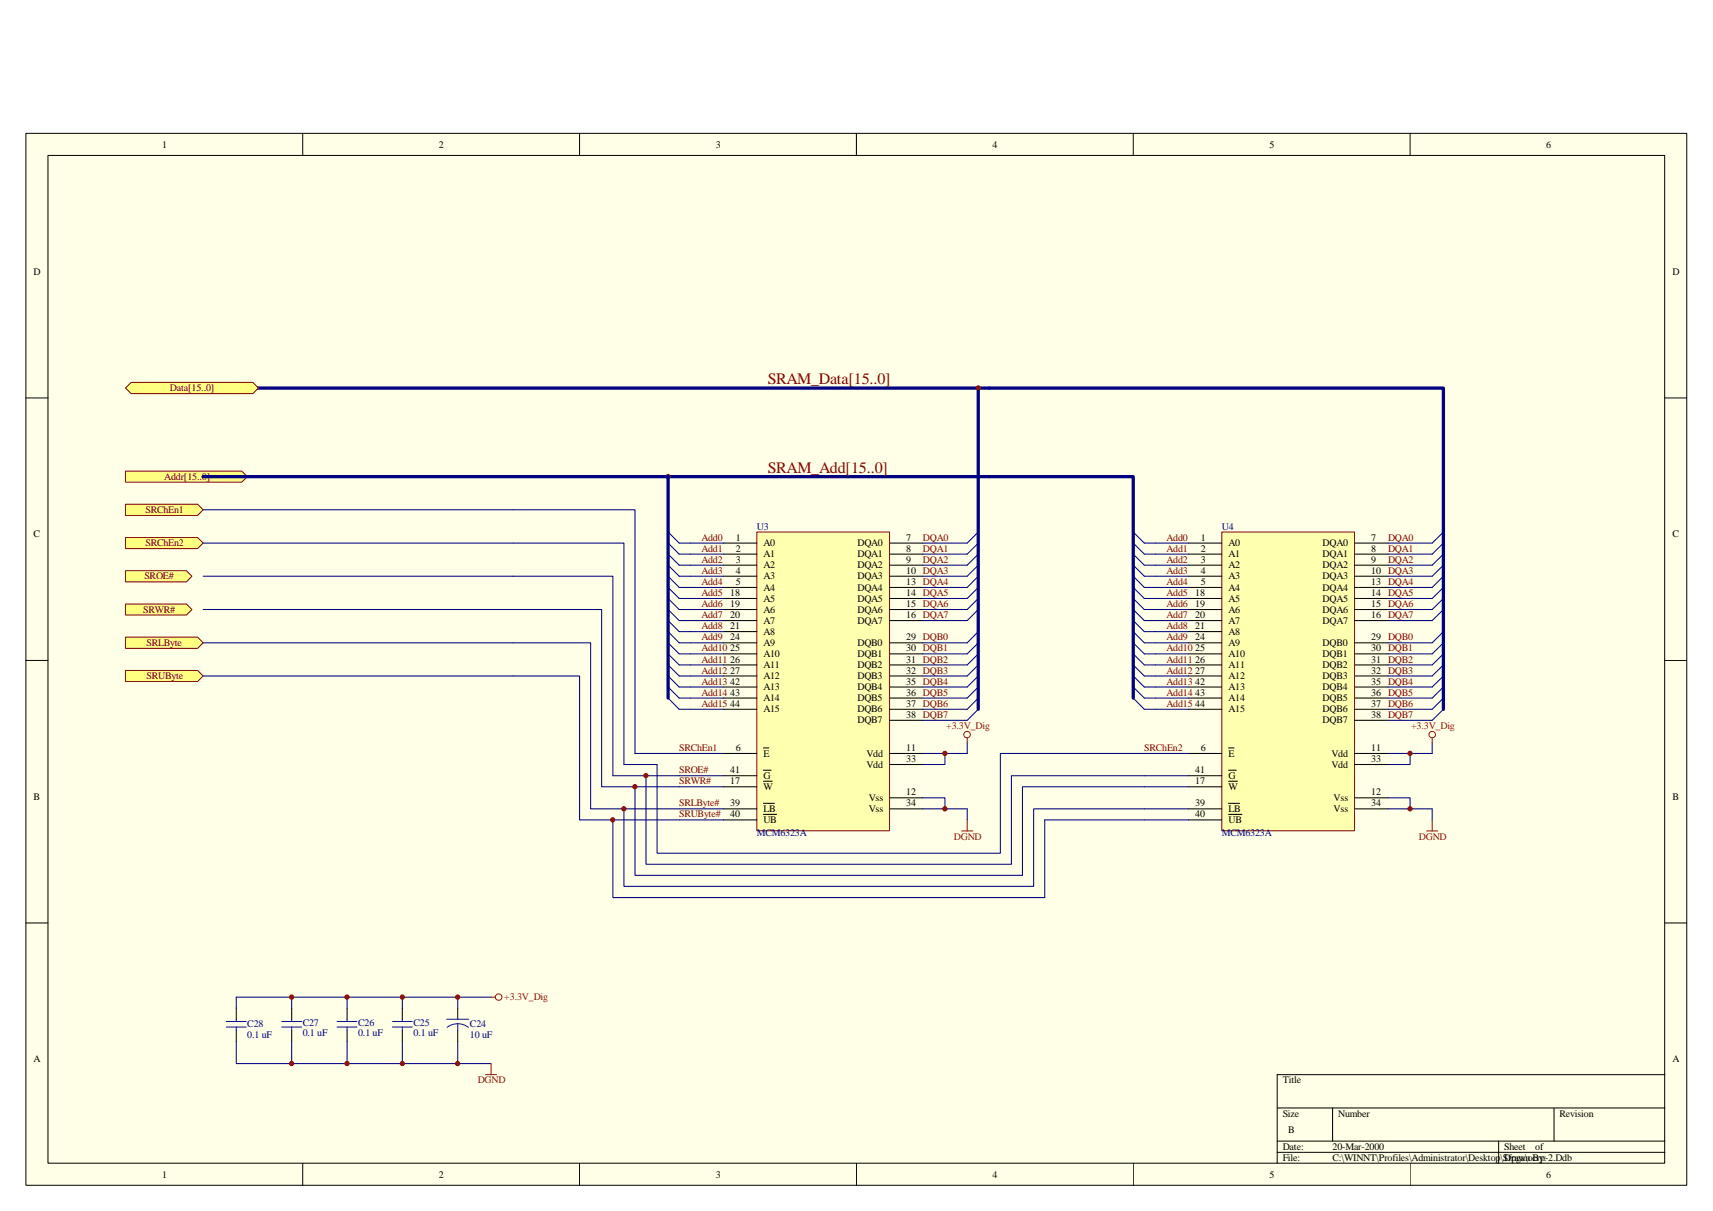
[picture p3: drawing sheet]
<svg xmlns="http://www.w3.org/2000/svg" width="420mm" height="297mm" viewBox="0 0 420 297" stroke-linecap="round" stroke-linejoin="round" font-family="sans-serif">
<path d="M6.3 32.7h407.4v258h-407.4z" fill="#ffffe8"/>
<g fill="none" stroke="#000" stroke-width=".25">
<path d="M6.3 32.7h407.4v258h-407.4zM11.8 38.1h396.5v247.2h-396.5zM74.3 32.7v5.4M142.2 32.7v5.4M210.1 32.7v5.4M278 32.7v5.4M345.9 32.7v5.4M6.3 97.6h5.5M408.3 97.6h5.5M6.3 162h5.5M408.3 162h5.5M6.3 226.4h5.5"/>
<path d="M408.3 226.4h5.5M313.3 271.8h95M313.3 279.9h95M326.9 271.8v8.1M367.6 279.9v5.5M381.2 271.8v8.1M408.3 263.6h-95v21.8M74.3 285.4v5.4M142.2 285.4v5.4M210.1 285.4v5.4M278 285.4v5.4M313.3 282.6h95"/>
<path d="M345.9 285.4v5.4"/>
</g>
<path d="M185.7 130.5h32.5v73.3h-32.5z" fill="#ffffb0"/>
<path d="M185.6 130.5h32.6v73.3h-32.6z" fill="none" stroke="#800000" stroke-width=".25"/>
<g fill="none" stroke="#000" stroke-width=".25">
<path d="M177.5 133.2h8.1M177.5 135.9h8.1M177.5 138.6h8.1M218.2 133.2h8.2M218.2 135.9h8.2M218.2 138.6h8.2M177.5 141.3h8.1M177.5 144.1h8.1M177.5 146.8h8.1M177.5 149.5h8.1M177.5 152.2h8.1M177.5 154.9h8.1"/>
<path d="M177.5 157.7h8.1M218.2 141.3h8.2M218.2 144.1h8.2M218.2 146.8h8.2M218.2 149.5h8.2M218.2 152.2h8.2M218.2 157.7h8.2M177.5 160.4h8.1M177.5 163.1h8.1M177.5 165.8h8.1M177.5 168.5h8.1M177.5 171.2h8.1"/>
<path d="M177.5 174h8.1M218.2 160.4h8.2M218.2 163.1h8.2M218.2 165.8h8.2M218.2 168.5h8.2M218.2 171.2h8.2M218.2 174h8.2M218.2 176.7h8.2M177.5 193h8.1M177.5 190.3h8.1M177.5 184.8h8.1M177.5 198.4h8.1"/>
<path d="M187.2 191.6h2.2M187.2 188.9h1.9M187.2 183.5h1.4M187.2 199.8h3.3M187.2 197h2.7M218.2 184.8h8.2M218.2 195.7h8.2M218.2 187.5h8.2M218.2 198.4h8.2M177.5 201.1h8.1"/>
</g>
<g fill="none" stroke="#000080" stroke-width=".25">
<path d="M163.9 130.5l2.7 2.7h10.9M163.9 133.2l2.7 2.7h10.9M163.9 135.9l2.7 2.7h10.9M163.9 138.6l2.7 2.7h10.9M239.9 130.5l-2.7 2.7h-10.8M239.9 133.2l-2.7 2.7h-10.8M239.9 135.9l-2.7 2.7h-10.8M239.9 138.6l-2.7 2.7h-10.8M163.9 141.3l2.7 2.8h10.9M163.9 144.1l2.7 2.7h10.9M163.9 146.8l2.7 2.7h10.9M163.9 149.5l2.7 2.7h10.9"/>
<path d="M163.9 152.2l2.7 2.7h10.9M163.9 154.9l2.7 2.8h10.9M163.9 157.7l2.7 2.7h10.9M239.9 141.3l-2.7 2.8h-10.8M239.9 144.1l-2.7 2.7h-10.8M239.9 146.8l-2.7 2.7h-10.8M239.9 149.5l-2.7 2.7h-10.8M239.9 154.9l-2.7 2.8h-10.8M239.9 157.7l-2.7 2.7h-10.8M163.9 160.4l2.7 2.7h10.9M163.9 163.1l2.7 2.7h10.9M163.9 165.8l2.7 2.7h10.9"/>
<path d="M163.9 168.5l2.7 2.7h10.9M163.9 171.2l2.7 2.8h10.9M239.9 160.4l-2.7 2.7h-10.8M239.9 163.1l-2.7 2.7h-10.8M239.9 165.8l-2.7 2.7h-10.8M239.9 168.5l-2.7 2.7h-10.8M239.9 171.2l-2.7 2.8h-10.8M239.9 174l-2.7 2.7h-10.8M166.6 184.8h10.9M166.6 198.4h10.9M166.6 190.3h10.9M166.6 193h10.9"/>
<path d="M226.4 195.7h5.4v2.7M226.4 198.4h10.8v2.7M231.8 184.8v2.7h-5.4M237.2 182.1v2.7h-10.8M166.6 201.1h10.9"/>
</g>
<g fill="none" stroke="#bf0000" stroke-width=".25">
<path d="M237.2 181v1.1M235.9 203.8h2.7M237.2 201.1v2.7"/>
<circle cx="237.2" cy="180.2" r=".79"/>
</g>
<path d="M49.8 95.2h190.1v78.8" fill="none" stroke="#000080" stroke-width=".8"/>
<path d="M299.7 130.5h32.5v73.3h-32.5z" fill="#ffffb0"/>
<path d="M299.7 130.5h32.5v73.3h-32.5z" fill="none" stroke="#800000" stroke-width=".25"/>
<g fill="none" stroke="#000" stroke-width=".25">
<path d="M291.5 133.2h8.2M291.5 135.9h8.2M291.5 138.6h8.2M332.3 133.2h8.1M332.3 135.9h8.1M332.3 138.6h8.1M291.5 141.3h8.2M291.5 144.1h8.2M291.5 146.8h8.2M291.5 149.5h8.2M291.5 152.2h8.2M291.5 154.9h8.2"/>
<path d="M291.5 157.7h8.2M332.3 141.3h8.1M332.3 144.1h8.1M332.3 146.8h8.1M332.3 149.5h8.1M332.3 152.2h8.1M332.3 157.7h8.1M291.5 160.4h8.2M291.5 163.1h8.2M291.5 165.8h8.2M291.5 168.5h8.2M291.5 171.2h8.2"/>
<path d="M291.5 174h8.2M332.3 160.4h8.1M332.3 163.1h8.1M332.3 165.8h8.1M332.3 168.5h8.1M332.3 171.2h8.1M332.3 174h8.1M332.3 176.7h8.1M291.5 193h8.2M291.5 190.3h8.2M291.5 184.8h8.2M291.5 198.4h8.2"/>
<path d="M301.3 191.6h2.2M301.3 188.9h1.9M301.3 183.5h1.4M301.3 199.8h3.3M301.3 197h2.7M332.3 184.8h8.1M332.3 195.7h8.1M332.3 187.5h8.1M332.3 198.4h8.1M291.5 201.1h8.2"/>
</g>
<g fill="none" stroke="#000080" stroke-width=".25">
<path d="M278 130.5l2.7 2.7h10.8M278 133.2l2.7 2.7h10.8M278 135.9l2.7 2.7h10.8M278 138.6l2.7 2.7h10.8M354 130.5l-2.7 2.7h-10.9M354 133.2l-2.7 2.7h-10.9M354 135.9l-2.7 2.7h-10.9M354 138.6l-2.7 2.7h-10.9M278 141.3l2.7 2.8h10.8M278 144.1l2.7 2.7h10.8M278 146.8l2.7 2.7h10.8M278 149.5l2.7 2.7h10.8"/>
<path d="M278 152.2l2.7 2.7h10.8M278 154.9l2.7 2.8h10.8M278 157.7l2.7 2.7h10.8M354 141.3l-2.7 2.8h-10.9M354 144.1l-2.7 2.7h-10.9M354 146.8l-2.7 2.7h-10.9M354 149.5l-2.7 2.7h-10.9M354 154.9l-2.7 2.8h-10.9M354 157.7l-2.7 2.7h-10.9M278 160.4l2.7 2.7h10.8M278 163.1l2.7 2.7h10.8M278 165.8l2.7 2.7h10.8"/>
<path d="M278 168.5l2.7 2.7h10.8M278 171.2l2.7 2.8h10.8M354 160.4l-2.7 2.7h-10.9M354 163.1l-2.7 2.7h-10.9M354 165.8l-2.7 2.7h-10.9M354 168.5l-2.7 2.7h-10.9M354 171.2l-2.7 2.8h-10.9M354 174l-2.7 2.7h-10.9M280.7 184.8h10.8M280.7 198.4h10.8M280.7 190.3h10.8M280.7 193h10.8"/>
<path d="M340.4 195.7h5.5v2.7M340.4 198.4h10.9v2.7M345.9 184.8v2.7h-5.5M351.3 182.1v2.7h-10.9M280.7 201.1h10.8"/>
</g>
<g fill="none" stroke="#bf0000" stroke-width=".25">
<path d="M351.3 181v1.1M349.9 203.8h2.7M351.3 201.1v2.7"/>
<circle cx="351.3" cy="180.2" r=".79"/>
</g>
<path d="M239.9 95.2h114.1v78.8M163.9 116.9h78.8" fill="none" stroke="#000080" stroke-width=".8"/>
<g fill="#800000" stroke="#800000" stroke-width=".25">
<circle cx="163.9" cy="116.9" r=".52"/>
<circle cx="239.9" cy="95.2" r=".52"/>
</g>
<g fill="#ffff80" stroke="#800000" stroke-width=".25">
<path d="M32.2 93.8h29.8l1.4 1.4-1.4 1.3h-29.8l-1.4-1.3z" fill-rule="evenodd"/>
<path d="M30.8 115.6h28.5l1.4 1.3-1.4 1.4h-28.5z" fill-rule="evenodd"/>
</g>
<g fill="none" stroke="#bf0000" stroke-width=".25">
<path d="M120.4 244.6h1.1M119.1 263.6h2.7M120.4 260.9v2.7"/>
<circle cx="122.3" cy="244.6" r=".79"/>
</g>
<path d="M58 247.3v2.7M58 252.8v2.7M71.5 247.3v2.7M71.5 252.8v2.7M85.1 247.3v2.7M85.1 252.8v2.7M98.7 247.3v2.7M98.7 252.8v2.7" fill="none" stroke="#000" stroke-width=".25"/>
<g fill="none" stroke="#00f" stroke-width=".25">
<path d="M55.5 251.9h4.9M55.5 250.6h4.9M58 250v.6M58 251.9v.9M69.1 251.9h4.9M69.1 250.6h4.9M71.5 250v.6M71.5 251.9v.9M82.7 251.9h4.8M82.7 250.6h4.8M85.1 250v.6M85.1 251.9v.9"/>
<path d="M96.3 251.9h4.8M96.3 250.6h4.8M98.7 250v.6M98.7 251.9v.9"/>
</g>
<g fill="none" stroke="#000080" stroke-width=".25">
<path d="M125.9 133.2h27.1v54.3h8.2v21.8h84.2v-24.5h35.3M125.9 125h29.8v59.8h10.9M125.9 141.3h24.4v49h16.3M125.9 149.5h21.7v43.5h8.1M125.9 157.7h19v40.7h21.7M125.9 165.8h16.3v35.3h24.4M153 198.4v19h100.5v-19h27.2M155.7 193v21.7h95.1v-21.7h29.9M155.7 193h10.9M158.5 190.3v21.7h89.6v-21.7h32.6M150.3 201.1v19.1h105.9v-19.1h24.5M58 255.5v5.4h62.4"/>
<path d="M58 244.6h62.4M71.5 255.5v5.4M85.1 255.5v5.4M98.7 255.5v5.4M112.3 255.5v5.4"/>
</g>
<path d="M49.8 116.9h114.1v54.3M242.7 116.9h35.3v54.3" fill="none" stroke="#000080" stroke-width=".8"/>
<g fill="#ffff80" stroke="#800000" stroke-width=".25">
<path d="M30.8 123.7h17.7l1.3 1.3-1.3 1.4h-17.7z" fill-rule="evenodd"/>
<path d="M30.8 131.9h17.7l1.3 1.3-1.3 1.4h-17.7z" fill-rule="evenodd"/>
<path d="M30.8 140h14.9l1.4 1.3-1.4 1.4h-14.9z" fill-rule="evenodd"/>
<path d="M30.8 148.2h14.9l1.4 1.3-1.4 1.4h-14.9z" fill-rule="evenodd"/>
<path d="M30.8 156.3h17.7l1.3 1.4-1.3 1.3h-17.7z" fill-rule="evenodd"/>
<path d="M30.8 164.5h17.7l1.3 1.3-1.3 1.4h-17.7z" fill-rule="evenodd"/>
</g>
<path d="M49.8 125h76.1M49.8 133.2h76.1M49.8 141.3h76.1M49.8 149.5h76.1M49.8 157.7h76.1M49.8 165.8h76.1M58 244.6v2.7M71.5 244.6v2.7M85.1 244.6v2.7M98.7 244.6v2.7M112.3 244.6v2.7" fill="none" stroke="#000080" stroke-width=".25"/>
<path d="M112.3 247.3v2.7M112.3 252.8v2.7" fill="none" stroke="#000" stroke-width=".25"/>
<path d="M109.6 250h5.4M112.3 251.1l1.4 .2 1.2 .7M112.3 251.1l-1.4 .2-1.3 .7M112.3 251.1v1.7" fill="none" stroke="#00f" stroke-width=".25"/>
<g fill="#800000" stroke="#800000" stroke-width=".25">
<circle cx="155.7" cy="193" r=".52"/>
<circle cx="231.8" cy="184.8" r=".52"/>
<circle cx="231.8" cy="198.4" r=".52"/>
<circle cx="345.8" cy="184.8" r=".52"/>
<circle cx="345.8" cy="198.4" r=".52"/>
<circle cx="158.4" cy="190.2" r=".52"/>
<circle cx="153" cy="198.4" r=".52"/>
<circle cx="150.3" cy="201.1" r=".52"/>
<circle cx="112.3" cy="260.9" r=".52"/>
<circle cx="98.7" cy="260.9" r=".52"/>
<circle cx="85.1" cy="260.9" r=".52"/>
<circle cx="71.5" cy="260.9" r=".52"/>
<circle cx="71.5" cy="244.6" r=".52"/>
<circle cx="85.1" cy="244.6" r=".52"/>
<circle cx="98.7" cy="244.6" r=".52"/>
<circle cx="112.3" cy="244.6" r=".52"/>
</g>
<g font-size="3.9" fill="#800000">
<text x="188.3" y="94.3">SRAM_Data[15..0]</text>
<text x="188.3" y="116">SRAM_Add[15..0]</text>
</g>
<g font-size="2.5">
<text x="39.8" y="36.2">1</text>
<text x="107.7" y="36.2">2</text>
<text x="175.6" y="36.2">3</text>
<text x="243.5" y="36.2">4</text>
<text x="311.4" y="36.2">5</text>
<text x="379.3" y="36.2">6</text>
<text x="8.3" y="67.4">D</text>
<text x="410.3" y="67.4">D</text>
<text x="8.3" y="131.8">C</text>
<text x="410.3" y="131.8">C</text>
<text x="180.5" y="132.6">1</text>
<text x="180.5" y="135.3">2</text>
<text x="187.2" y="134">A0</text>
<text x="187.2" y="136.7">A1</text>
<text x="210.3" y="134">DQA0</text>
<text x="210.3" y="136.7">DQA1</text>
<text x="222.3" y="132.6">7</text>
<text x="222.3" y="135.3">8</text>
<text x="294.5" y="132.6">1</text>
<text x="294.5" y="135.3">2</text>
<text x="301.3" y="134">A0</text>
<text x="301.3" y="136.7">A1</text>
<text x="324.4" y="134">DQA0</text>
<text x="324.4" y="136.7">DQA1</text>
<text x="336.3" y="132.6">7</text>
<text x="336.3" y="135.3">8</text>
<text x="180.5" y="138">3</text>
<text x="180.5" y="140.7">4</text>
<text x="180.5" y="143.5">5</text>
<text x="187.2" y="139.4">A2</text>
<text x="187.2" y="142.1">A3</text>
<text x="210.3" y="139.4">DQA2</text>
<text x="210.3" y="142.1">DQA3</text>
<text x="222.3" y="138">9</text>
<text x="222.3" y="140.7">10 DQA3</text>
<text x="222.3" y="143.5">13 DQA4</text>
<text x="294.5" y="138">3</text>
<text x="294.5" y="140.7">4</text>
<text x="294.5" y="143.5">5</text>
<text x="301.3" y="139.4">A2</text>
<text x="301.3" y="142.1">A3</text>
<text x="324.4" y="139.4">DQA2</text>
<text x="324.4" y="142.1">DQA3</text>
<text x="336.3" y="138">9</text>
<text x="336.3" y="140.7">10</text>
<text x="336.3" y="143.5">13</text>
<text x="179.1" y="146.2">18</text>
<text x="179.1" y="148.9">19</text>
<text x="187.2" y="144.9">A4</text>
<text x="187.2" y="147.6">A5</text>
<text x="210.3" y="144.9">DQA4</text>
<text x="210.3" y="147.6">DQA5</text>
<text x="222.3" y="146.2">14 DQA5</text>
<text x="222.3" y="148.9">15 DQA6</text>
<text x="293.2" y="146.2">18</text>
<text x="293.2" y="148.9">19</text>
<text x="301.3" y="144.9">A4</text>
<text x="301.3" y="147.6">A5</text>
<text x="324.4" y="144.9">DQA4</text>
<text x="324.4" y="147.6">DQA5</text>
<text x="336.3" y="146.2">14</text>
<text x="336.3" y="148.9">15</text>
<text x="179.1" y="151.6">20</text>
<text x="179.1" y="154.3">21</text>
<text x="187.2" y="150.3">A6</text>
<text x="187.2" y="153">A7</text>
<text x="187.2" y="155.7">A8</text>
<text x="210.3" y="150.3">DQA6</text>
<text x="210.3" y="153">DQA7</text>
<text x="222.3" y="151.6">16 DQA7</text>
<text x="293.2" y="151.6">20</text>
<text x="293.2" y="154.3">21</text>
<text x="301.3" y="150.3">A6</text>
<text x="301.3" y="153">A7</text>
<text x="301.3" y="155.7">A8</text>
<text x="324.4" y="150.3">DQA6</text>
<text x="324.4" y="153">DQA7</text>
<text x="336.3" y="151.6">16</text>
<text x="179.1" y="157">24</text>
<text x="179.1" y="159.8">25</text>
<text x="187.2" y="158.4">A9</text>
<text x="187.2" y="161.1">A10</text>
<text x="210.3" y="158.4">DQB0</text>
<text x="210.3" y="161.1">DQB1</text>
<text x="222.3" y="157">29 DQB0</text>
<text x="222.3" y="159.8">30 DQB1</text>
<text x="293.2" y="157">24</text>
<text x="293.2" y="159.8">25</text>
<text x="301.3" y="158.4">A9</text>
<text x="301.3" y="161.1">A10</text>
<text x="324.4" y="158.4">DQB0</text>
<text x="324.4" y="161.1">DQB1</text>
<text x="336.3" y="157">29</text>
<text x="336.3" y="159.8">30</text>
<text x="179.1" y="162.5">26</text>
<text x="179.1" y="165.2">27</text>
<text x="179.1" y="167.9">42</text>
<text x="187.2" y="163.9">A11</text>
<text x="187.2" y="166.6">A12</text>
<text x="210.3" y="163.9">DQB2</text>
<text x="210.3" y="166.6">DQB3</text>
<text x="222.3" y="162.5">31 DQB2</text>
<text x="222.3" y="165.2">32 DQB3</text>
<text x="222.3" y="167.9">35 DQB4</text>
<text x="293.2" y="162.5">26</text>
<text x="293.2" y="165.2">27</text>
<text x="293.2" y="167.9">42</text>
<text x="301.3" y="163.9">A11</text>
<text x="301.3" y="166.6">A12</text>
<text x="324.4" y="163.9">DQB2</text>
<text x="324.4" y="166.6">DQB3</text>
<text x="336.3" y="162.5">31</text>
<text x="336.3" y="165.2">32</text>
<text x="336.3" y="167.9">35</text>
<text x="179.1" y="170.6">43</text>
<text x="179.1" y="173.3">44</text>
<text x="187.2" y="169.3">A13</text>
<text x="187.2" y="172">A14</text>
<text x="210.3" y="169.3">DQB4</text>
<text x="210.3" y="172">DQB5</text>
<text x="222.3" y="170.6">36 DQB5</text>
<text x="222.3" y="173.3">37 DQB6</text>
<text x="293.2" y="170.6">43</text>
<text x="293.2" y="173.3">44</text>
<text x="301.3" y="169.3">A13</text>
<text x="301.3" y="172">A14</text>
<text x="324.4" y="169.3">DQB4</text>
<text x="324.4" y="172">DQB5</text>
<text x="336.3" y="170.6">36</text>
<text x="336.3" y="173.3">37</text>
<text x="187.2" y="174.7">A15</text>
<text x="210.3" y="177.4">DQB7</text>
<text x="210.3" y="174.7">DQB6</text>
<text x="222.3" y="176.1">38 DQB7</text>
<text x="301.3" y="174.7">A15</text>
<text x="324.4" y="177.4">DQB7</text>
<text x="324.4" y="174.7">DQB6</text>
<text x="336.3" y="176.1">38</text>
<text x="180.5" y="184.2">6</text>
<text x="187.2" y="185.6">E</text>
<text x="212.5" y="185.6">Vdd</text>
<text x="222.3" y="184.2">11</text>
<text x="294.5" y="184.2">6</text>
<text x="301.3" y="185.6">E</text>
<text x="326.6" y="185.6">Vdd</text>
<text x="336.3" y="184.2">11</text>
<text x="179.1" y="189.6">41</text>
<text x="187.2" y="191">G</text>
<text x="212.5" y="188.3">Vdd</text>
<text x="222.3" y="186.9">33</text>
<text x="293.2" y="189.6">41</text>
<text x="301.3" y="191">G</text>
<text x="326.6" y="188.3">Vdd</text>
<text x="336.3" y="186.9">33</text>
<text x="8.3" y="196.2">B</text>
<text x="179.1" y="192.4">17</text>
<text x="179.1" y="197.8">39</text>
<text x="187.2" y="193.7">W</text>
<text x="213.1" y="196.5">Vss</text>
<text x="222.3" y="195.1">12</text>
<text x="222.3" y="197.8">34</text>
<text x="293.2" y="192.4">17</text>
<text x="293.2" y="197.8">39</text>
<text x="301.3" y="193.7">W</text>
<text x="327.1" y="196.5">Vss</text>
<text x="336.3" y="195.1">12</text>
<text x="336.3" y="197.8">34</text>
<text x="410.3" y="196.2">B</text>
<text x="179.1" y="200.5">40</text>
<text x="187.2" y="201.9">UB</text>
<text x="187.2" y="199.2">LB</text>
<text x="213.1" y="199.2">Vss</text>
<text x="293.2" y="200.5">40</text>
<text x="301.3" y="201.9">UB</text>
<text x="301.3" y="199.2">LB</text>
<text x="327.1" y="199.2">Vss</text>
<text x="8.3" y="260.5">A</text>
<text x="410.3" y="260.5">A</text>
<text x="314.6" y="265.7">Title</text>
<text x="314.6" y="273.9">Size</text>
<text x="328.2" y="273.9">Number</text>
<text x="382.5" y="273.9">Revision</text>
<text x="316" y="277.9">B</text>
<text x="314.6" y="284.8">File:</text>
<text x="314.6" y="282">Date:</text>
<text x="326.9" y="284.8">C:\WINNT\Profiles\Administrator\Desktop\Sfpga\ocrp-2.Ddb</text>
<text x="326.9" y="282">20-Mar-2000</text>
<text x="368.9" y="282">Sheet</text>
<text x="368.9" y="284.8">Drawn By:</text>
<text x="376.6" y="282">of</text>
<text x="39.8" y="288.8">1</text>
<text x="107.7" y="288.8">2</text>
<text x="175.6" y="288.8">3</text>
<text x="243.5" y="288.8">4</text>
<text x="311.4" y="288.8">5</text>
<text x="379.3" y="288.8">6</text>
</g>
<g font-size="2.5" fill="#800000">
<text x="41.7" y="95.9">Data[15..0]</text>
<text x="40.3" y="117.7">Addr[15..0]</text>
<text x="35.7" y="125.8">SRChEn1</text>
<text x="35.7" y="134">SRChEn2</text>
<text x="172" y="132.6">Add0</text>
<text x="172" y="135.3">Add1</text>
<text x="226.4" y="132.6">DQA0</text>
<text x="226.4" y="135.3">DQA1</text>
<text x="286.1" y="132.6">Add0</text>
<text x="286.1" y="135.3">Add1</text>
<text x="340.4" y="132.6">DQA0</text>
<text x="340.4" y="135.3">DQA1</text>
<text x="35.4" y="142.1">SROE#</text>
<text x="172" y="138">Add2</text>
<text x="172" y="140.7">Add3</text>
<text x="172" y="143.5">Add4</text>
<text x="226.4" y="138">DQA2</text>
<text x="286.1" y="138">Add2</text>
<text x="286.1" y="140.7">Add3</text>
<text x="286.1" y="143.5">Add4</text>
<text x="340.4" y="138">DQA2</text>
<text x="340.4" y="140.7">DQA3</text>
<text x="340.4" y="143.5">DQA4</text>
<text x="172" y="146.2">Add5</text>
<text x="172" y="148.9">Add6</text>
<text x="286.1" y="146.2">Add5</text>
<text x="286.1" y="148.9">Add6</text>
<text x="340.4" y="146.2">DQA5</text>
<text x="340.4" y="148.9">DQA6</text>
<text x="35.1" y="150.3">SRWR#</text>
<text x="172" y="151.6">Add7</text>
<text x="172" y="154.3">Add8</text>
<text x="286.1" y="151.6">Add7</text>
<text x="286.1" y="154.3">Add8</text>
<text x="340.4" y="151.6">DQA7</text>
<text x="35.9" y="158.4">SRLByte</text>
<text x="172" y="157">Add9</text>
<text x="172" y="159.8">Add10</text>
<text x="286.1" y="157">Add9</text>
<text x="286.1" y="159.8">Add10</text>
<text x="340.4" y="157">DQB0</text>
<text x="340.4" y="159.8">DQB1</text>
<text x="35.9" y="166.6">SRUByte</text>
<text x="172" y="162.5">Add11</text>
<text x="172" y="165.2">Add12</text>
<text x="172" y="167.9">Add13</text>
<text x="286.1" y="162.5">Add11</text>
<text x="286.1" y="165.2">Add12</text>
<text x="286.1" y="167.9">Add13</text>
<text x="340.4" y="162.5">DQB2</text>
<text x="340.4" y="165.2">DQB3</text>
<text x="340.4" y="167.9">DQB4</text>
<text x="172" y="170.6">Add14</text>
<text x="172" y="173.3">Add15</text>
<text x="286.1" y="170.6">Add14</text>
<text x="286.1" y="173.3">Add15</text>
<text x="340.4" y="170.6">DQB5</text>
<text x="340.4" y="173.3">DQB6</text>
<text x="340.4" y="176.1">DQB7</text>
<text x="166.6" y="184.2">SRChEn1</text>
<text x="280.7" y="184.2">SRChEn2</text>
<text x="166.6" y="189.6">SROE#</text>
<text x="166.6" y="192.4">SRWR#</text>
<text x="166.6" y="197.8">SRLByte#</text>
<text x="166.6" y="200.5">SRUByte#</text>
</g>
<g font-size="2.5" fill="#000080">
<text x="185.6" y="129.9">U3</text>
<text x="299.7" y="129.9">U4</text>
<text x="185.6" y="205.1">MCM6323A</text>
<text x="299.7" y="205.1">MCM6323A</text>
<text x="60.7" y="251.9">C28</text>
<text x="74.3" y="251.6">C27</text>
<text x="87.8" y="251.6">C26</text>
<text x="101.4" y="251.6">C25</text>
<text x="115.3" y="251.9">C24</text>
<text x="60.7" y="254.6">0.1 uF</text>
<text x="74.3" y="254">0.1 uF</text>
<text x="87.8" y="254">0.1 uF</text>
<text x="101.4" y="254">0.1 uF</text>
<text x="115.3" y="254.6">10 uF</text>
</g>
<g font-size="2.5" fill="#bf0000">
<text x="232.1" y="178.8">+3.3V_Dig</text>
<text x="346.1" y="178.8">+3.3V_Dig</text>
<text x="234" y="205.9">DGND</text>
<text x="348" y="205.9">DGND</text>
<text x="123.7" y="245.3">+3.3V_Dig</text>
<text x="117.2" y="265.7">DGND</text>
</g>
</svg>
